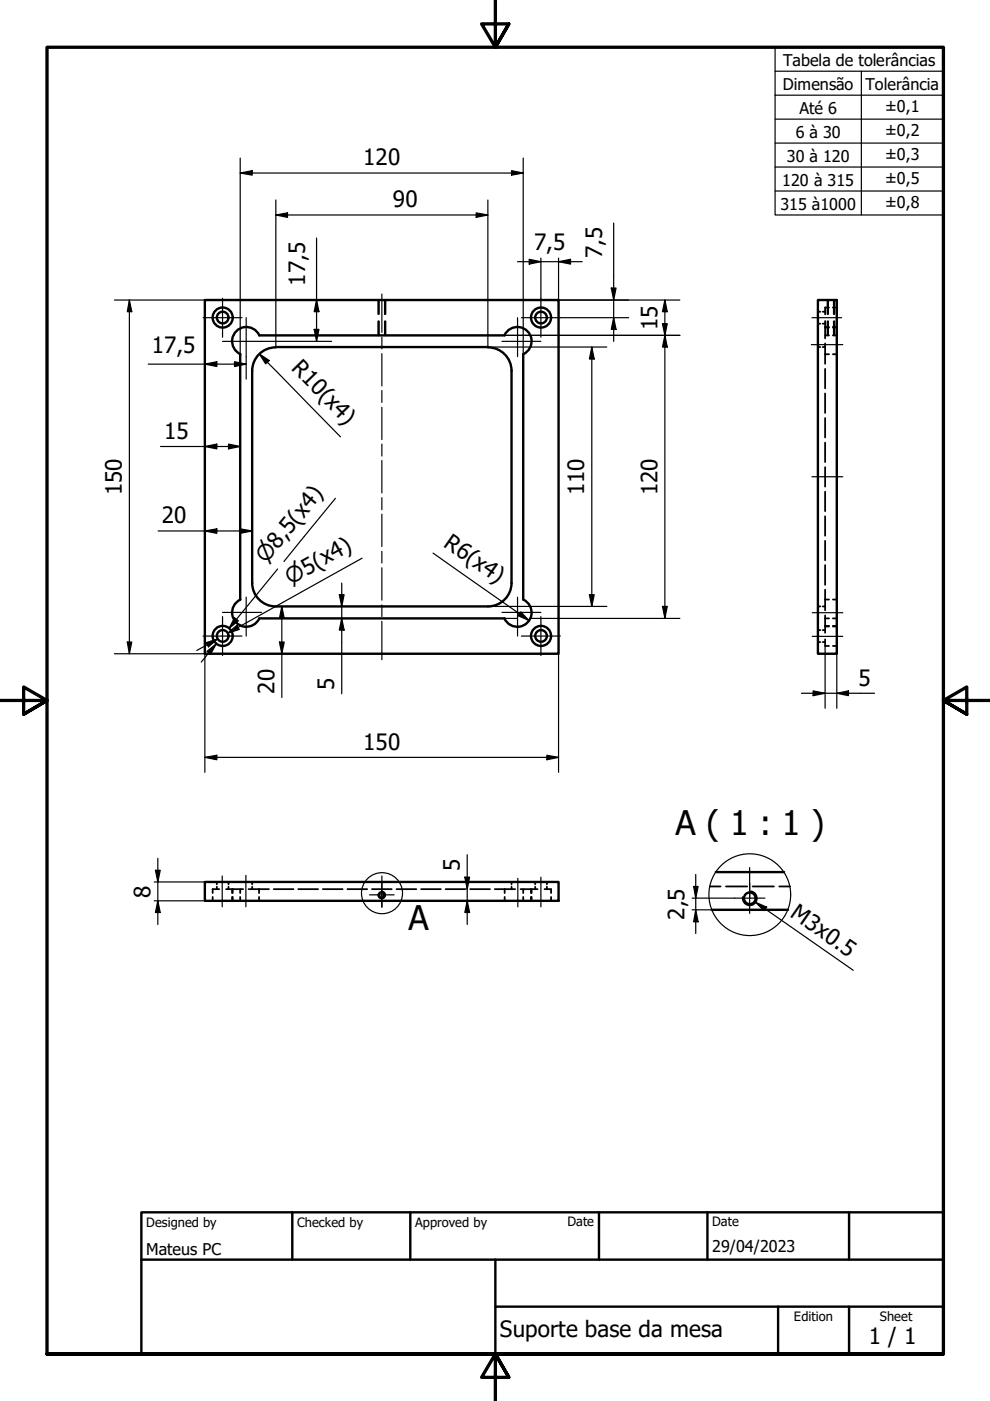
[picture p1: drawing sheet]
<svg xmlns="http://www.w3.org/2000/svg" width="210mm" height="297mm" viewBox="0 0 210 297" stroke-linecap="round" stroke-linejoin="round" font-family="sans-serif">
<!-- layer: Hidden (ISO) -->
<g fill="none" stroke="#000" stroke-width=".38">
<path d="M80.2 63.6v3M80.2 68.1v3M80.3 63.6v3M80.3 68.1v3M81.6 63.6v3M81.6 68.1v3M81.7 63.6v3M81.7 68.1v3M173.4 66.1h.5M173.4 68.6h.5M173.4 73.6h.5M174.4 66.1h.5"/>
<path d="M174.4 68.6h.5M174.4 73.6h.5M174.9 68.1v3.6M174.9 72.8v4.3M174.9 78.2v4.1M174.9 69.5h.9M174.9 71.1h.9M174.9 75.1h.9M174.9 69.3h.9M175.5 63.6v3M175.5 68.1v3M175.6 63.6v3"/>
<path d="M175.6 68.1v3M175.8 65.2h-.9v1.5M176.6 65.2h.8M176.6 69.5h.8M176.6 71.1h.8M176.6 75.1h.8M176.6 69.3h.8M176.8 63.6v3M176.8 68.1v3M176.9 63.6v3M176.9 68.1v3M174.9 83.4v4.2"/>
<path d="M174.9 88.6v4.2M174.9 93.8v4.2M174.9 99v4.2M174.9 104.3v4.1M174.9 109.5v4.1M174.9 114.7v4.1M174.9 119.8v4.2M173.4 133.6h.5M173.4 136.1h.5M173.4 128.6h.5M174.4 133.6h.5M174.4 136.1h.5"/>
<path d="M174.4 128.6h.5M174.9 125v4.4M174.9 130.5v3.7M174.9 135.6v1.4h.9M174.9 132.7h.9M174.9 131.1h.9M174.9 127.1h.9M174.9 132.8h.9M176.6 132.7h.8M176.6 137h.8M176.6 131.1h.8M176.6 127.1h.8"/>
<path d="M176.6 132.8h.8M45.1 190.2v.8M46 187v.5M46 188v.5M46.5 188.5h-1.4v.8M47.9 188.5h3.7M48.5 187v.5M48.5 188v.5M49.2 188.5v.8M49.2 190.2v.8M49.3 188.5v.8M49.3 190.2v.8"/>
<path d="M50.9 188.5v.8M50.9 190.2v.8M52.7 188.5h4.3M53.5 187v.5M53.5 188v.5M54.9 188.5v.8M54.9 190.2v.8M58 188.5h4.2M63.2 188.5h4.2M68.5 188.5h4.1M73.7 188.5h4.2M78.9 188.5h4.2"/>
<path d="M84.1 188.5h4.2M89.3 188.5h4.2M94.5 188.5h4.2M99.7 188.5h4.2M104.9 188.5h4.3M107 188.5v.8M107 190.2v.8M108.5 187v.5M108.5 188v.5M110.4 188.5h3.6M110.9 188.5v.8M110.9 190.2v.8"/>
<path d="M112.6 188.5v.8M112.6 190.2v.8M112.7 188.5v.8M112.7 190.2v.8M113.5 187v.5M113.5 188v.5M115.4 188.5h1.4v.8M116 187v.5M116 188v.5M116.8 190.2v.8M150.5 187.9h2.3M153.9 187.9h4.5"/>
<path d="M159.6 187.9h4.5M165.2 187.9h2.3"/>
</g>
<!-- layer: Visible (ISO) -->
<g fill="none" stroke="#000" stroke-width=".51">
<path d="M43.4 63.6h75v75h-75zM50.9 75.1v52M54.9 71.1h52.1M55 71.1a3 3 0 0 0-4.9-.9 3 3 0 0 0 .9 4.9M58.5 73.6a5 5 0 0 0-5 5v45a5 5 0 0 0 5 5h45a5 5 0 0 0 5-5v-45a5 5 0 0 0-5-5M58.5 73.6h44.9M107 71.1a3 3 0 0 1 4.8-.9 3 3 0 0 1-.9 4.9l.1 52a3 3 0 0 1 .8 4.9 3 3 0 0 1-4.8-.9M173.4 63.6h4v75h-4zM51 127.1a3 3 0 0 0-.9 4.9 3 3 0 0 0 4.9-.9M54.9 131.1h52.1M43.4 187h75v4h-75zM150.9 192.9h16.2"/>
<path d="M151.8 184.9h14.4"/>
<circle cx="47.2" cy="67.3" r="2.13"/>
<circle cx="47.2" cy="67.3" r="1.24"/>
<circle cx="114.7" cy="67.3" r="2.13"/>
<circle cx="114.7" cy="67.3" r="1.24"/>
<circle cx="47.2" cy="134.8" r="2.13"/>
<circle cx="47.2" cy="134.8" r="1.24"/>
<circle cx="114.7" cy="134.8" r="2.13"/>
<circle cx="114.7" cy="134.8" r="1.24"/>
<circle cx="80.9" cy="189.8" r=".6"/>
<circle cx="159" cy="190.5" r="1.24"/>
</g>
<!-- layer: Visible Narrow (ISO) -->
<path d="M81.1 189a.73 .73 0 0 1 .5 .9 .73 .73 0 0 1-.8 .6 .73 .73 0 0 1-.6-.9M159.2 189a1.49 1.49 0 0 1 1.2 1.7 1.49 1.49 0 0 1-1.7 1.2 1.49 1.49 0 0 1-1.2-1.7" fill="none" stroke="#000" stroke-width=".38"/>
<!-- layer: Detail Boundary (ISO) -->
<g fill="none" stroke="#000" stroke-width=".25">
<circle cx="81" cy="189.4" r="4.4"/>
<circle cx="159" cy="189.7" r="8.7"/>
</g>
<!-- layer: Border (ISO) -->
<path d="M105 0v10l-2.9-4.9h5.8l-2.9 4.9 2.9-4.9M0 148.5h10l-5-2.8v5.7l5-2.9-5 2.9M210 148.5h-10l5-2.8v5.7l-5-2.9 5 2.9M10 287.1v-277.1h190v277.1h-190h190M107.9 292l-2.9-4.9 2.9 4.9h-5.8l2.9-4.9v9.9" fill="none" stroke="#000" stroke-width=".7"/>
<!-- layer: Title (ISO) -->
<path d="M30 257h170v30.1h-170zM62 257v10.1M87 257v10.1M127 257v10.1M150 257v10.1M180 257v10.1M30 267.1h170M105 277h95M105 267.1v20M165 277v10.1M180 277v10.1" fill="none" stroke="#000" stroke-width=".51"/>
<!-- layer: Centerline (ISO) -->
<g fill="none" stroke="#000" stroke-width=".25">
<path d="M81 62.3v8.2M81 71.5v2.5M81 75v6.8M172 73.1h6.7M172.1 67.4h6.3M81 82.8v2.5M81 86.3v6.9M81 94.2v2.5M81 97.6v6.9M81 105.5v2.6M81 109v6.9M81 116.9v2.5"/>
<path d="M172.1 101.1h6.6M81 120.4v6.8M81 128.3v2.4M81 131.7v8.2M172.2 134.9h6.5M172.2 129.9h6.5M47.1 185.7v6.6M52.1 185.6v6.7M81 185.7v6.6M109.8 186.2v6.1M114.7 186v6.3"/>
</g>
<!-- layer: Dimension (ISO) -->
<g fill="none" stroke="#000" stroke-width=".25">
<path d="M50.9 36.7l2.6-.5v.9zM50.9 36.7h60M50.9 33.5v33.7M108.5 36.2l2.4 .5-2.4 .4zM110.9 33.5v33.7M58.5 45.6l2.5-.5v1zM58.5 45.6h44.9M58.5 42.4v31.2M67.1 50.5v21.9M101 45.1l2.4 .5-2.4 .5zM103.4 42.4v31.2h6.2M109.7 55.5h13.7"/>
<path d="M112.2 55l2.5 .5-2.5 .5zM114.7 54.7v8.5M118.4 55.5l2.6-.5v1zM118.4 54.7v8.9h25.7M130.1 47.3v25.1M24.3 63.6h19.1M27.4 63.6l.5 2.5h-.9zM27.4 63.6v75M31.4 77.2h20.8M43.4 77.2l2.6-.5v1zM49.7 76.7l2.5 .5-2.5 .5zM50.9 67.4v4.8"/>
<path d="M50.9 72.4v2.7M52.2 75.6v4.8M55 75l2.1 1.4-.8 .7zM55 75l17.2 17.6M55.4 72.4h14.9M66.6 69.8h1l-.5 2.6zM67.1 63.6l.5 2.5h-1zM107 71.1h2.6M109.8 71.1h4.8M109.8 73.6h18.9M110.9 67.4v4.8M110.9 72.4v2.7"/>
<path d="M114.8 71.1h29.3M118.8 67.4h14.5M125.5 73.6l.5 2.5h-1zM125.5 73.6v55M129.6 61.1h1l-.5 2.5zM130.1 67.4l.5 2.4h-1zM140.5 68.6h1l-.5 2.5zM141 71.1l.5 2.5h-1zM141 63.6l.5 2.5h-1zM141 63.6v67.5M34 94.7h16.9M43.4 94.7l2.6-.5v1z"/>
<path d="M48.5 94.2l2.4 .5-2.4 .5zM33.5 112.6h20M43.4 112.6l2.6-.5v1zM50.9 112.1l2.6 .5-2.6 .5zM71.1 105.6l-10.9 13.4M76.8 118.3l-28.5 15.9 2.2-1.2M91.8 117.3l20.3 14.3M24.3 138.6h19.1v25.2M27 136.1h.9l-.5 2.5zM43.7 136.3l2.4-.8-1.9 1.6zM43.9 138.1l1.9-1.6-1.2 2.2zM45.8 136.5l-3.1 3.9"/>
<path d="M46.1 135.5l-4.4 2.4M48.3 134.2l1.9-1.6 .5 .9zM49.7 131l.8 .6-1.9 1.6zM58.9 120.6l-10.3 12.6 1.6-1.9M59.2 136.1h1.1l-.5 2.5zM59.8 128.6l.5 2.5h-1.1zM59.8 128.6v19.3M71.9 126.1h1.1l-.5 2.5zM72.5 131.1l.5 2.5h-1.1zM72.5 123.6v23.5M103.4 128.6h6.2M107 131.1h2.6"/>
<path d="M109.8 128.6h18.9M110.4 129.7l1.7 1.9-2.2-1.1zM112.4 131.1h2.2M114.8 131.1h29.3M118.4 138.6v25.2M125 126.1h1l-.5 2.5zM140.5 128.6h1l-.5 2.5zM174.9 137v13.2M177.4 137v13.2M169.9 147h15.5M172.4 146.5l2.5 .5-2.5 .5zM177.4 147l2.5-.5v1z"/>
<path d="M43.4 160.6l2.6-.5v1zM43.4 160.6h75M116 160.1l2.4 .5-2.4 .5zM32.7 187h10.7M32.7 191h10.7M33 184.5h1l-.5 2.5zM33.5 191l.5 2.5h-1zM33.5 182v14M98.6 186h1l-.5 2.5zM99.1 191l.5 2.5h-1zM99.1 181.2v14.8M146.7 192.9h4.2"/>
<path d="M146.7 190.4h9.1M147.1 187.9h.9l-.5 2.5zM147.5 192.9l.5 2.5h-.9zM147.5 185.4v12.5"/>
</g>
<g fill="#000">
<path d="M50.9 36.7l2.6-.5v.9z" fill-rule="evenodd"/>
<path d="M108.5 36.2l2.4 .5-2.4 .4z" fill-rule="evenodd"/>
<path d="M58.5 45.6l2.5-.5v1z" fill-rule="evenodd"/>
<path d="M101 45.1l2.4 .5-2.4 .5z" fill-rule="evenodd"/>
<path d="M112.2 55l2.5 .5-2.5 .5z" fill-rule="evenodd"/>
<path d="M118.4 55.5l2.6-.5v1z" fill-rule="evenodd"/>
<path d="M27.4 63.6l.5 2.5h-.9z" fill-rule="evenodd"/>
<path d="M43.4 77.2l2.6-.5v1z" fill-rule="evenodd"/>
<path d="M49.7 76.7l2.5 .5-2.5 .5z" fill-rule="evenodd"/>
<path d="M55 75l2.1 1.4-.8 .7z" fill-rule="evenodd"/>
<path d="M66.6 69.8h1l-.5 2.6z" fill-rule="evenodd"/>
<path d="M67.1 63.6l.5 2.5h-1z" fill-rule="evenodd"/>
<path d="M125.5 73.6l.5 2.5h-1z" fill-rule="evenodd"/>
<path d="M129.6 61.1h1l-.5 2.5z" fill-rule="evenodd"/>
<path d="M130.1 67.4l.5 2.4h-1z" fill-rule="evenodd"/>
<path d="M140.5 68.6h1l-.5 2.5z" fill-rule="evenodd"/>
<path d="M141 71.1l.5 2.5h-1z" fill-rule="evenodd"/>
<path d="M141 63.6l.5 2.5h-1z" fill-rule="evenodd"/>
<path d="M43.4 94.7l2.6-.5v1z" fill-rule="evenodd"/>
<path d="M48.5 94.2l2.4 .5-2.4 .5z" fill-rule="evenodd"/>
<path d="M43.4 112.6l2.6-.5v1z" fill-rule="evenodd"/>
<path d="M50.9 112.1l2.6 .5-2.6 .5z" fill-rule="evenodd"/>
<path d="M27 136.1h.9l-.5 2.5z" fill-rule="evenodd"/>
<path d="M43.7 136.3l2.4-.8-1.9 1.6z" fill-rule="evenodd"/>
<path d="M43.9 138.1l1.9-1.6-1.2 2.2z" fill-rule="evenodd"/>
<path d="M49.7 131l.8 .6-1.9 1.6z" fill-rule="evenodd"/>
<path d="M48.3 134.2l1.9-1.6 .5 .9z" fill-rule="evenodd"/>
<path d="M59.2 136.1h1.1l-.5 2.5z" fill-rule="evenodd"/>
<path d="M59.8 128.6l.5 2.5h-1.1z" fill-rule="evenodd"/>
<path d="M71.9 126.1h1.1l-.5 2.5z" fill-rule="evenodd"/>
<path d="M72.5 131.1l.5 2.5h-1.1z" fill-rule="evenodd"/>
<path d="M110.4 129.7l1.7 1.9-2.2-1.1z" fill-rule="evenodd"/>
<path d="M125 126.1h1l-.5 2.5z" fill-rule="evenodd"/>
<path d="M140.5 128.6h1l-.5 2.5z" fill-rule="evenodd"/>
<path d="M172.4 146.5l2.5 .5-2.5 .5z" fill-rule="evenodd"/>
<path d="M177.4 147l2.5-.5v1z" fill-rule="evenodd"/>
<path d="M43.4 160.6l2.6-.5v1z" fill-rule="evenodd"/>
<path d="M116 160.1l2.4 .5-2.4 .5z" fill-rule="evenodd"/>
<path d="M33 184.5h1l-.5 2.5z" fill-rule="evenodd"/>
<path d="M33.5 191l.5 2.5h-1z" fill-rule="evenodd"/>
<path d="M98.6 186h1l-.5 2.5z" fill-rule="evenodd"/>
<path d="M99.1 191l.5 2.5h-1z" fill-rule="evenodd"/>
<path d="M147.1 187.9h.9l-.5 2.5z" fill-rule="evenodd"/>
<path d="M147.5 192.9l.5 2.5h-.9z" fill-rule="evenodd"/>
</g>
<!-- layer: Center Mark (ISO) -->
<g fill="none" stroke="#000" stroke-width=".25">
<path d="M43.1 67.4h8.2M47.2 63.2v8.3M47.2 72.4h8.2M52.2 67.4v8.2M106.4 72.4h8.3M109.7 67.4v8.2M110.6 67.4h8.2M114.7 63.2v8.3M43.1 134.9h8.2M47.2 130.7v8.3M47.2 129.8h8.2M52.2 126.6v8.3"/>
<path d="M106.4 129.8h8.3M109.7 126.6v8.3M110.6 134.9h8.2M114.7 130.7v8.3M78.4 189.7h5.2M81 187.1v5.3M155.8 190.4h6.4M158.9 183.9v6.5v-3.2M158.9 190.4v3.3"/>
</g>
<!-- layer: Symbol (ISO) -->
<path d="M164.3 15.1v-5.1h35.7v5.1M182.6 15.1v30.5M200 15.1h-35.7v5.1M200 15.1v30.5h-35.7v-25.4M164.3 20.2h35.7M164.3 25.3h35.7M164.3 30.3h35.7M164.3 35.4h35.7M164.3 40.5h35.7M160.2 191.3l2.4 1-.6 .8zM160.2 191.3l20.7 14.4" fill="none" stroke="#000" stroke-width=".25"/>
<path d="M160.2 191.3l2.4 1-.6 .8z" fill-rule="evenodd" fill="#000"/>
<g font-size="7.2">
<text x="143.2" y="177">A ( 1 : 1 )</text>
<text x="86.6" y="197.1">A</text>
</g>
<g font-size="4.8">
<text x="77" y="35">120</text>
<text x="83.3" y="44">90</text>
<text x="113.2" y="53.1">7,5</text>
<text x="127.7" y="54.8" transform="rotate(-90 127.7 54.8)">7,5</text>
<text x="64.7" y="60.6" transform="rotate(-90 64.7 60.6)">17,5</text>
<text x="139.4" y="70" transform="rotate(-90 139.4 70)">15</text>
<text x="32.2" y="74.8">17,5</text>
<text x="61.6" y="78.2" transform="rotate(46 61.6 78.2)">R10(x4)</text>
<text x="34.8" y="93.1">15</text>
<text x="25.8" y="105" transform="rotate(-90 25.8 105)">150</text>
<text x="123.9" y="105" transform="rotate(-90 123.9 105)">110</text>
<text x="139.4" y="105" transform="rotate(-90 139.4 105)">120</text>
<text x="34.3" y="111">20</text>
<text x="93.9" y="115.7" transform="rotate(35 93.9 115.7)">R6(x4)</text>
<text x="58.2" y="147.1" transform="rotate(-90 58.2 147.1)">20</text>
<text x="70.9" y="146.4" transform="rotate(-90 70.9 146.4)">5</text>
<text x="182.1" y="145.4">5</text>
<text x="77" y="159">150</text>
<text x="97.5" y="184.6" transform="rotate(-90 97.5 184.6)">5</text>
<text x="31.9" y="190.3" transform="rotate(-90 31.9 190.3)">8</text>
<text x="145.2" y="195.1" transform="rotate(-90 145.2 195.1)">2,5</text>
<text x="167.3" y="194.3" transform="rotate(35 167.3 194.3)">M3x0.5</text>
<text x="106" y="283.4">Suporte base da mesa</text>
<text x="184.2" y="285">1 / 1</text>
</g>
<g font-size="4.6">
<text x="56.5" y="119.6" transform="rotate(-51 56.5 119.6)">⌀8,5(x4)</text>
<text x="61.6" y="123.9" transform="rotate(-29 61.6 123.9)">⌀5(x4)</text>
</g>
<g font-size="3.4">
<text x="166.1" y="14">Tabela de tolerâncias</text>
<text x="166" y="19">Dimensão</text>
<text x="183.5" y="19">Tolerância</text>
<text x="187.6" y="23.7">±0,1</text>
<text x="168.7" y="29.2">6 à 30</text>
<text x="169.5" y="24.1">Até 6</text>
<text x="187.6" y="28.8">±0,2</text>
<text x="166.8" y="34.3">30 à 120</text>
<text x="187.6" y="33.9">±0,3</text>
<text x="165.9" y="39.4">120 à 315</text>
<text x="187.6" y="39">±0,5</text>
<text x="165.5" y="44.4">315 à1000</text>
<text x="187.6" y="44.1">±0,8</text>
<text x="31" y="266">Mateus PC</text>
<text x="151" y="265.5">29/04/2023</text>
</g>
<g font-size="2.7">
<text x="31" y="260.1">Designed by</text>
<text x="63" y="260.1">Checked by</text>
<text x="88" y="260.1">Approved by</text>
<text x="120.3" y="260">Date</text>
<text x="151" y="260">Date</text>
<text x="168.3" y="280.1">Edition</text>
<text x="186.6" y="280.1">Sheet</text>
</g>
</svg>
